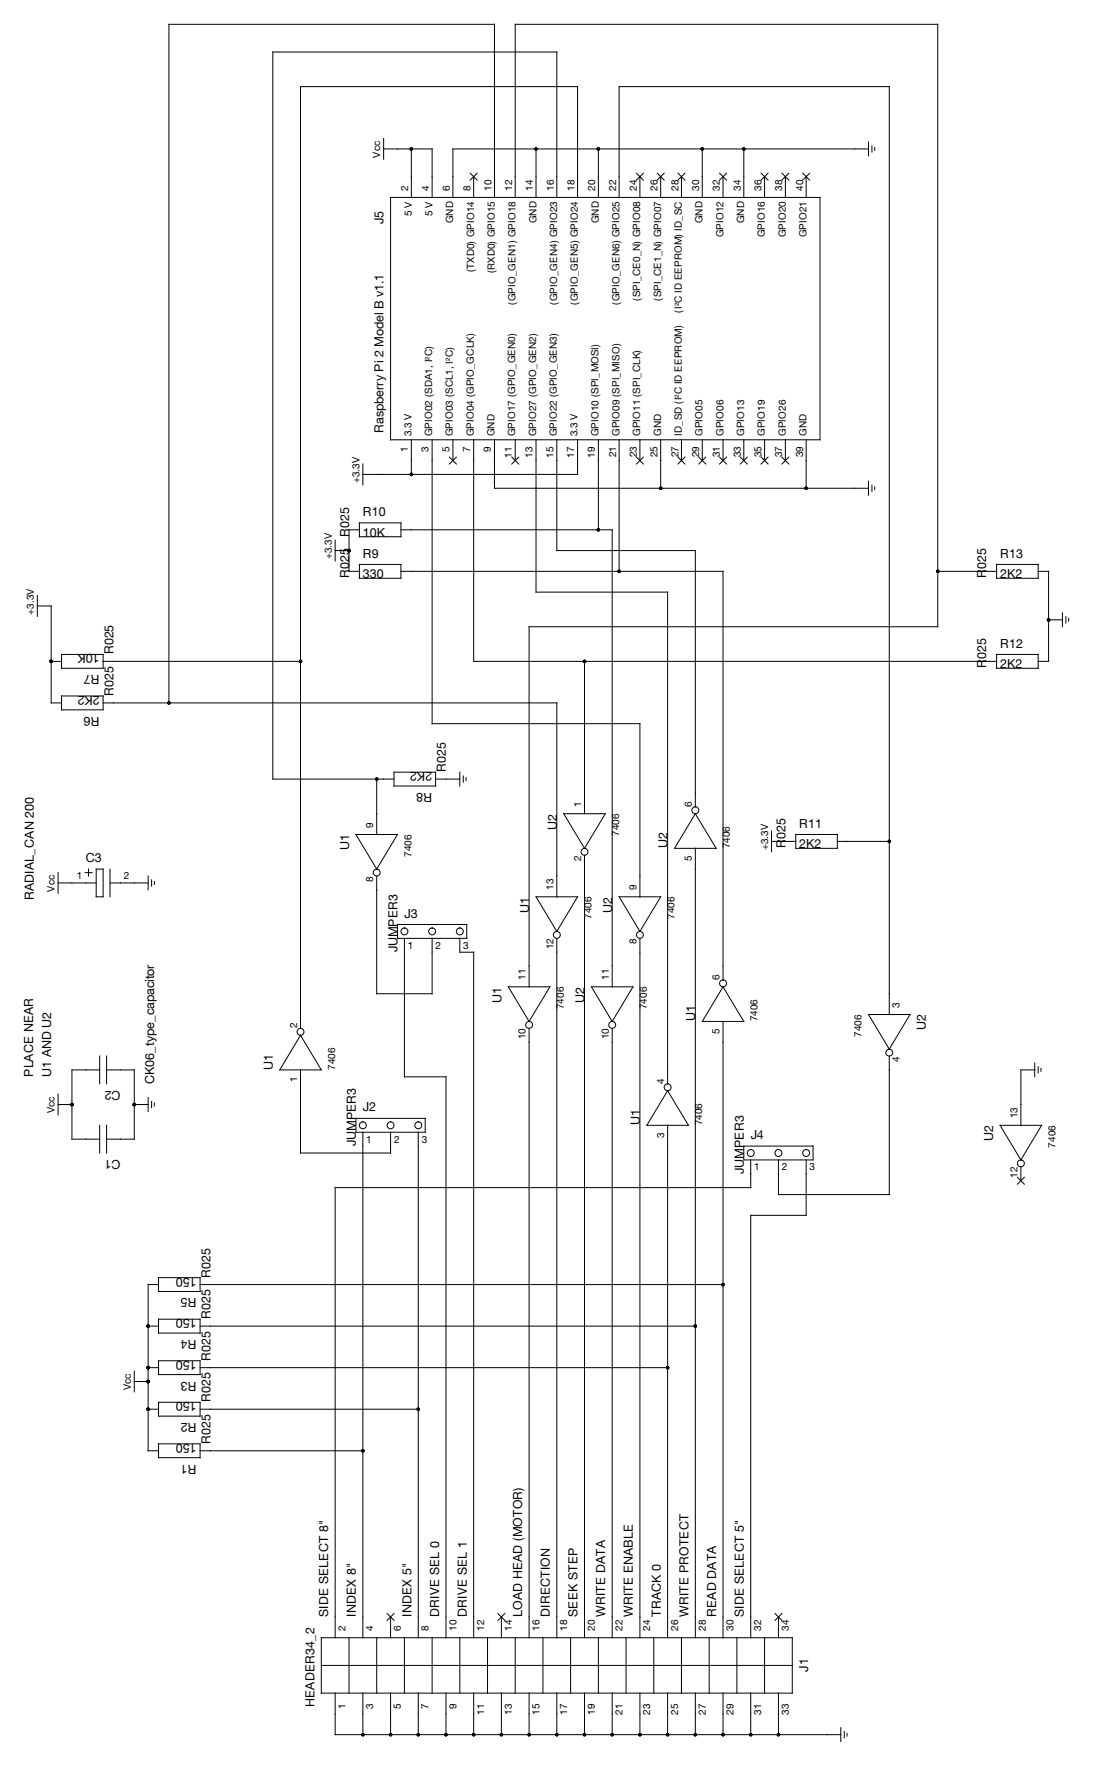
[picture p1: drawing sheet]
<svg xmlns="http://www.w3.org/2000/svg" width="91mm" height="147mm" viewBox="0 0 91 147" stroke-linecap="round" stroke-linejoin="round" font-family="sans-serif">
<g fill="none" stroke="#000" stroke-width=".08">
<path d="M31.9 12.4h4.1v4M31.9 11.5v1.8M32.5 16.4h35.8v20.2h-35.8zM34.3 12.4v4M39.2 14.4l.5 .6M39.4 14.7v1.7M39.7 14.4l-.5 .6M41.2 16.4v-14.4h-27.1v56.5M42.9 16.4v-14.4h35.2v50.2h-34v30M44.6 12.4v4M46.4 16.4v-12.1h-23.7v60.6h10.1M48.1 16.4v-9.2h-23.1v78.5"/>
<path d="M49.8 12.4v4M51.6 16.4v-9.2h22.4v77.3M53 14.4l.6 .6M53.3 14.7v1.7M53.6 14.4l-.6 .6M54.7 14.4l.6 .6M55 14.7v1.7M55.3 14.4l-.6 .6M56.5 14.4l.5 .6M56.7 14.7v1.7M57 14.4l-.5 .6M58.5 12.4v4"/>
<path d="M59.9 14.4l.6 .6M60.2 14.7v1.7M60.5 14.4l-.6 .6M61.9 12.4v4M63.4 14.4l.6 .6M63.7 14.7v1.7M64 14.4l-.6 .6M65.1 14.4l.6 .6M65.4 14.7v1.7M65.7 14.4l-.6 .6M66.8 14.4l.6 .6M67.1 14.7v1.7"/>
<path d="M67.4 14.4l-.6 .6M72.3 12.4h-34.6v4M72.3 11.8v1.2M72.6 12.1v.6M72.8 12.3v.2M30.2 38.6v1.8M34.3 36.6v2.9M36 36.6v23.7h17.3v14.4M37.4 38.1l.6 .5M37.7 36.6v1.8M38 38.1l-.6 .5M39.4 36.6v18.5h43.6"/>
<path d="M41.2 36.6v4.1h31.1M42.6 38.1l.6 .5M42.9 36.6v1.8M43.2 38.1l-.6 .5M44.6 36.6v12.7h11v41M46.4 36.6v9.3h11.5v21.3M48.1 36.6v2.9h-17.9M49.8 36.6v7.5M51.6 36.6v11M53 38.1l.6 .5M53.3 36.6v1.8M53.6 38.1l-.6 .5"/>
<path d="M55 36.6v4.1M56.5 38.1l.5 .5M56.7 36.6v1.8M57 38.1l-.5 .5M58.2 38.1l.6 .5M58.5 36.6v1.8M58.8 38.1l-.6 .5M59.9 38.1l.6 .5M60.2 36.6v1.8M60.5 38.1l-.6 .5M61.6 38.1l.6 .5M61.9 36.6v1.8"/>
<path d="M62.2 38.1l-.6 .5M63.4 38.1l.6 .5M63.7 36.6v1.8M64 38.1l-.6 .5M65.1 38.1l.6 .5M65.4 36.6v1.8M65.7 38.1l-.6 .5M67.1 36.6v4.1M3.1 50.5h1.2v8h.8M3.1 49.6v1.7M4.3 55.1h.8M5.1 54.5h3.5v1.2h-3.5z"/>
<path d="M5.1 58h3.5v1.1h-3.5zM8.6 58.5h37.8v16.2M8.6 55.1h16.4M27.9 45v1.7M27.9 45.9h1.2M29.9 44.1h-.8v3.5h.8M29.9 47h3.5v1.2h-3.5zM29.9 43.6h3.5v1.1h-3.5zM33.4 47.6h26.8v34M33.4 44.1h17.6v38.1M48.7 55.1v12.7M72.3 40.1v1.1"/>
<path d="M72.6 40.4v.5M72.8 40.6v.2M78.1 47.6h4.9M83 47h3.4v1.2h-3.4zM83 54.5h3.4v1.2h-3.4zM86.4 47.6h.9v7.5h-.9M87.3 51.6h1.2M88.5 51v1.2M88.8 51.4v.5M89 51.5v.2M4.8 73.5h3.2M4.8 72.7v1.7"/>
<path d="M7.1 72.7h.6M7.4 72.4v.6M8 72.4h.6v2.3h-.6zM9.2 73.5h3.1M9.2 72.4v2.3M12.3 73v1.1M12.6 73.3v.5M12.9 73.4v.3M29.6 69.5h3.5l-1.7 2.9zM31.4 73v9.8h4.6v-4.6M31.4 64.9v4.6M32.8 64.3h3.5v1.2h-3.5z"/>
<path d="M33.1 77h5.8v1.2h-5.8zM33.7 78.2v11.5h3.4v46.7M36.3 64.9h2M38.3 78.2v1.1h1.1v57.1M38.3 64.3v1.2M38.6 64.6v.5M38.8 64.8v.2M44.6 74.7h3.5l-1.7 2.9zM46.4 78.2v58.2M46.9 67.8h3.5l-1.7 2.9zM48.7 71.2v65.2M51.6 74.7h3.4l-1.7 2.9z"/>
<path d="M53.3 78.2v58.2M57.9 70.7v65.7M57.9 67.8l1.7 2.9h-3.4zM64.2 70.1h2.1M64.2 69.2v1.7M66.3 69.5h3.4v1.2h-3.4zM69.7 70.1h4.3M4.8 92h1.2M4.8 91.1v1.8M8.3 89.1h-2.3v5.8h2.3M8.3 88v2.3M8.3 93.7v2.3"/>
<path d="M8.9 89.1h2.3v5.8h-2.3M8.9 88v2.3M8.9 93.7v2.3M11.2 92h1.1M12.3 91.4v1.2M12.6 91.7v.6M12.9 91.9v.2M25 86.2l1.8 2.9h-3.5zM25 89.1v6.9h7.5v-1.7M29.6 93.1h5.8v1.2h-5.8zM30.2 94.3v42.1M34.8 94.3v42.1"/>
<path d="M42.3 82.2h3.5l-1.7 2.9zM44.1 85.7v50.7M49.2 82.2h3.5l-1.7 2.9zM51 85.7v50.7M55.6 90.8l1.7 2.9h-3.4zM55.6 93.7v42.7M60.2 82.2l1.7 2.9h-3.4zM60.2 85.1v51.3M61.9 95.5h5.8v1.1h-5.8zM62.5 96.6v2.3h-34.6v37.5M67.1 96.6v4.6h-4.6v35.2M72.3 84.5h3.5l-1.8 2.9z"/>
<path d="M74 88v11.5h-9.2v-2.9M83.3 93.7h3.4l-1.7 2.9zM84.7 98.1l.6 .5M85 97.2v1.1M85.3 98.1l-.6 .5M86.2 89.1h-1.2v4.6M86.2 88.5v1.2M86.4 88.9v.5M86.7 89v.2M11.2 114.2v1.7M11.2 115.1h1.1M12.3 117.4h.9"/>
<path d="M12.3 113.9h.9M12.3 110.4h.9M13.2 107h-.9v13.8h.9M13.2 106.4h3.5v1.2h-3.5zM13.2 109.9h3.5v1.1h-3.5zM13.2 113.3h3.5v1.2h-3.5zM13.2 116.8h3.5v1.1h-3.5zM16.7 117.4h18.1M16.7 113.9h38.9M16.7 110.4h41.2M16.7 107h43.5M13.2 120.3h3.5v1.1h-3.5z"/>
<path d="M16.7 120.8h13.5M26.8 136.4h39.2v4.6h-39.2zM26.8 138.7h39.2M29.1 136.4v4.6M31.4 136.4v4.6M32.2 134.4l.6 .6M32.5 134.7v1.7M32.8 134.4l-.6 .6M33.7 136.4v4.6M36 136.4v4.6M38.3 136.4v4.6M40.6 136.4v4.6"/>
<path d="M41.5 134.4l.5 .6M41.7 134.7v1.7M42 134.4l-.5 .6M42.9 136.4v4.6M45.2 136.4v4.6M47.5 136.4v4.6M49.8 136.4v4.6M52.1 136.4v4.6M54.4 136.4v4.6M56.7 136.4v4.6M59.1 136.4v4.6M61.4 136.4v4.6"/>
<path d="M63.7 136.4v4.6M64.5 134.4l.6 .6M64.8 134.7v1.7M65.1 134.4l-.6 .6M27.9 141v3.5h42.1M30.2 141v3.5M32.5 141v3.5M34.8 141v3.5M37.1 141v3.5M39.4 141v3.5M41.7 141v3.5M44.1 141v3.5"/>
<path d="M46.4 141v3.5M48.7 141v3.5M51 141v3.5M53.3 141v3.5M55.6 141v3.5M57.9 141v3.5M60.2 141v3.5M62.5 141v3.5M64.8 141v3.5M70 143.9v1.2M70.3 144.2v.5M70.5 144.4v.2"/>
<circle cx="31.4" cy="72.7" r=".29"/>
<circle cx="33.7" cy="77.6" r=".29"/>
<circle cx="36" cy="77.6" r=".29"/>
<circle cx="38.3" cy="77.6" r=".29"/>
<circle cx="46.4" cy="77.9" r=".29"/>
<circle cx="48.7" cy="70.9" r=".29"/>
<circle cx="53.3" cy="77.9" r=".29"/>
<circle cx="57.9" cy="67.5" r=".29"/>
<circle cx="25" cy="85.9" r=".29"/>
<circle cx="30.2" cy="93.7" r=".29"/>
<circle cx="32.5" cy="93.7" r=".29"/>
<circle cx="34.8" cy="93.7" r=".29"/>
<circle cx="44.1" cy="85.4" r=".29"/>
<circle cx="51" cy="85.4" r=".29"/>
<circle cx="55.6" cy="90.6" r=".29"/>
<circle cx="60.2" cy="81.9" r=".29"/>
<circle cx="62.5" cy="96" r=".29"/>
<circle cx="64.8" cy="96" r=".29"/>
<circle cx="67.1" cy="96" r=".29"/>
<circle cx="74" cy="87.7" r=".29"/>
<circle cx="85" cy="96.9" r=".29"/>
</g>
<g fill="#000">
<circle cx="34.3" cy="12.4" r=".14"/>
<circle cx="44.6" cy="12.4" r=".14"/>
<circle cx="49.8" cy="12.4" r=".14"/>
<circle cx="58.5" cy="12.4" r=".14"/>
<circle cx="61.9" cy="12.4" r=".14"/>
<circle cx="34.3" cy="39.5" r=".14"/>
<circle cx="4.3" cy="55.1" r=".14"/>
<circle cx="14.1" cy="58.5" r=".14"/>
<circle cx="25" cy="55.1" r=".14"/>
<circle cx="29.1" cy="45.9" r=".14"/>
<circle cx="48.7" cy="55.1" r=".14"/>
<circle cx="49.8" cy="44.1" r=".14"/>
<circle cx="51.6" cy="47.6" r=".14"/>
<circle cx="55" cy="40.7" r=".14"/>
<circle cx="67.1" cy="40.7" r=".14"/>
<circle cx="78.1" cy="47.6" r=".14"/>
<circle cx="87.3" cy="51.6" r=".14"/>
<circle cx="31.4" cy="64.9" r=".14"/>
<circle cx="74" cy="70.1" r=".14"/>
<circle cx="6" cy="92" r=".14"/>
<circle cx="11.2" cy="92" r=".14"/>
<circle cx="12.3" cy="113.9" r=".14"/>
<circle cx="12.3" cy="110.5" r=".14"/>
<circle cx="12.3" cy="117.4" r=".14"/>
<circle cx="12.3" cy="115.1" r=".14"/>
<circle cx="34.8" cy="117.4" r=".14"/>
<circle cx="55.6" cy="113.9" r=".14"/>
<circle cx="57.9" cy="110.5" r=".14"/>
<circle cx="60.2" cy="107" r=".14"/>
<circle cx="30.2" cy="120.8" r=".14"/>
<circle cx="30.2" cy="144.5" r=".14"/>
<circle cx="32.5" cy="144.5" r=".14"/>
<circle cx="34.8" cy="144.5" r=".14"/>
<circle cx="37.1" cy="144.5" r=".14"/>
<circle cx="39.4" cy="144.5" r=".14"/>
<circle cx="41.7" cy="144.5" r=".14"/>
<circle cx="44.1" cy="144.5" r=".14"/>
<circle cx="46.4" cy="144.5" r=".14"/>
<circle cx="48.7" cy="144.5" r=".14"/>
<circle cx="51" cy="144.5" r=".14"/>
<circle cx="53.3" cy="144.5" r=".14"/>
<circle cx="55.6" cy="144.5" r=".14"/>
<circle cx="57.9" cy="144.5" r=".14"/>
<circle cx="60.2" cy="144.5" r=".14"/>
<circle cx="62.5" cy="144.5" r=".14"/>
<circle cx="64.8" cy="144.5" r=".14"/>
</g>
<g font-size="1">
<text x="31.9" y="18.7" transform="rotate(-90 31.9 18.7)">J5</text>
<text x="31.9" y="36.1" transform="rotate(-90 31.9 36.1)">Raspberry Pi 2 Model B v1.1</text>
<text x="29.1" y="44.7" transform="rotate(-90 29.1 44.7)">R025</text>
<text x="30.2" y="46.4">R9</text>
<text x="30.2" y="43">R10</text>
<text x="30.2" y="44.7">10K</text>
<text x="83.3" y="46.4">R13</text>
<text x="29.1" y="48.2" transform="rotate(-90 29.1 48.2)">R025</text>
<text x="30.2" y="48.2">330</text>
<text x="82.1" y="48.2" transform="rotate(-90 82.1 48.2)">R025</text>
<text x="83.3" y="48.2">2K2</text>
<text x="83.3" y="53.9">R12</text>
<text x="8.3" y="59.7" transform="rotate(-180 8.3 59.7)">R6</text>
<text x="8.3" y="58" transform="rotate(-180 8.3 58)">2K2</text>
<text x="8.3" y="56.2" transform="rotate(-180 8.3 56.2)">R7</text>
<text x="8.3" y="54.5" transform="rotate(-180 8.3 54.5)">10K</text>
<text x="9.5" y="58" transform="rotate(-90 9.5 58)">R025</text>
<text x="9.5" y="54.5" transform="rotate(-90 9.5 54.5)">R025</text>
<text x="82.1" y="55.7" transform="rotate(-90 82.1 55.7)">R025</text>
<text x="83.3" y="55.7">2K2</text>
<text x="36" y="64.3" transform="rotate(-180 36 64.3)">2K2</text>
<text x="37.1" y="64.3" transform="rotate(-90 37.1 64.3)">R025</text>
<text x="7.1" y="71.8">C3</text>
<text x="29.1" y="70.8" transform="rotate(-90 29.1 70.8)">U1</text>
<text x="36" y="66" transform="rotate(-180 36 66)">R8</text>
<text x="46.4" y="69.1" transform="rotate(-90 46.4 69.1)">U2</text>
<text x="55.6" y="70.7" transform="rotate(-90 55.6 70.7)">U2</text>
<text x="65.4" y="70.7" transform="rotate(-90 65.4 70.7)">R025</text>
<text x="66.5" y="68.9">R11</text>
<text x="66.5" y="70.7">2K2</text>
<text x="2.8" y="75" transform="rotate(-90 2.8 75)">RADIAL_CAN 200</text>
<text x="33.7" y="76.4">J3</text>
<text x="44.1" y="76" transform="rotate(-90 44.1 76)">U1</text>
<text x="51" y="76" transform="rotate(-90 51 76)">U2</text>
<text x="33.1" y="79.3" transform="rotate(-90 33.1 79.3)">JUMPER3</text>
<text x="41.7" y="83.5" transform="rotate(-90 41.7 83.5)">U1</text>
<text x="48.7" y="83.5" transform="rotate(-90 48.7 83.5)">U2</text>
<text x="2.8" y="89.7" transform="rotate(-90 2.8 89.7)">PLACE NEAR</text>
<text x="4.3" y="89.7" transform="rotate(-90 4.3 89.7)">U1 AND U2</text>
<text x="22.7" y="89.1" transform="rotate(-90 22.7 89.1)">U1</text>
<text x="57.9" y="85.1" transform="rotate(-90 57.9 85.1)">U1</text>
<text x="77.1" y="85.8" transform="rotate(-90 77.1 85.8)">U2</text>
<text x="10" y="90.8" transform="rotate(-180 10 90.8)">C2</text>
<text x="12.8" y="90.3" transform="rotate(-90 12.8 90.3)">CK06_type_capacitor</text>
<text x="29.6" y="95.5" transform="rotate(-90 29.6 95.5)">JUMPER3</text>
<text x="30.2" y="92.6">J2</text>
<text x="53.3" y="93.7" transform="rotate(-90 53.3 93.7)">U1</text>
<text x="62.5" y="94.9">J4</text>
<text x="82.7" y="95.1" transform="rotate(-90 82.7 95.1)">U2</text>
<text x="10" y="96.6" transform="rotate(-180 10 96.6)">C1</text>
<text x="61.9" y="97.8" transform="rotate(-90 61.9 97.8)">JUMPER3</text>
<text x="16.4" y="106.4" transform="rotate(-180 16.4 106.4)">150</text>
<text x="17.5" y="106.4" transform="rotate(-90 17.5 106.4)">R025</text>
<text x="16.4" y="113.3" transform="rotate(-180 16.4 113.3)">150</text>
<text x="16.4" y="111.6" transform="rotate(-180 16.4 111.6)">R4</text>
<text x="16.4" y="109.9" transform="rotate(-180 16.4 109.9)">150</text>
<text x="16.4" y="108.1" transform="rotate(-180 16.4 108.1)">R5</text>
<text x="17.5" y="113.3" transform="rotate(-90 17.5 113.3)">R025</text>
<text x="17.5" y="109.9" transform="rotate(-90 17.5 109.9)">R025</text>
<text x="16.4" y="118.5" transform="rotate(-180 16.4 118.5)">R2</text>
<text x="16.4" y="116.8" transform="rotate(-180 16.4 116.8)">150</text>
<text x="16.4" y="115.1" transform="rotate(-180 16.4 115.1)">R3</text>
<text x="17.5" y="116.8" transform="rotate(-90 17.5 116.8)">R025</text>
<text x="16.4" y="122" transform="rotate(-180 16.4 122)">R1</text>
<text x="16.4" y="120.3" transform="rotate(-180 16.4 120.3)">150</text>
<text x="17.5" y="120.3" transform="rotate(-90 17.5 120.3)">R025</text>
<text x="27.3" y="134.7" transform="rotate(-90 27.3 134.7)">SIDE SELECT 8&quot;</text>
<text x="29.6" y="134.7" transform="rotate(-90 29.6 134.7)">INDEX 8&quot;</text>
<text x="34.3" y="134.7" transform="rotate(-90 34.3 134.7)">INDEX 5&quot;</text>
<text x="36.6" y="134.7" transform="rotate(-90 36.6 134.7)">DRIVE SEL 0</text>
<text x="38.9" y="134.7" transform="rotate(-90 38.9 134.7)">DRIVE SEL 1</text>
<text x="43.5" y="134.7" transform="rotate(-90 43.5 134.7)">LOAD HEAD (MOTOR)</text>
<text x="45.8" y="134.7" transform="rotate(-90 45.8 134.7)">DIRECTION</text>
<text x="48.1" y="134.7" transform="rotate(-90 48.1 134.7)">SEEK STEP</text>
<text x="50.4" y="134.7" transform="rotate(-90 50.4 134.7)">WRITE DATA</text>
<text x="52.7" y="134.7" transform="rotate(-90 52.7 134.7)">WRITE ENABLE</text>
<text x="55" y="134.7" transform="rotate(-90 55 134.7)">TRACK 0</text>
<text x="57.3" y="134.7" transform="rotate(-90 57.3 134.7)">WRITE PROTECT</text>
<text x="59.6" y="134.7" transform="rotate(-90 59.6 134.7)">READ DATA</text>
<text x="61.9" y="134.7" transform="rotate(-90 61.9 134.7)">SIDE SELECT 5&quot;</text>
<text x="26.2" y="142.2" transform="rotate(-90 26.2 142.2)">HEADER34_2</text>
<text x="67.3" y="139.2" transform="rotate(-90 67.3 139.2)">J1</text>
</g>
<g font-size=".8">
<text x="31.7" y="13.1" transform="rotate(-90 31.7 13.1)">Vcc</text>
<text x="34" y="15.9" transform="rotate(-90 34 15.9)">2</text>
<text x="35.7" y="15.9" transform="rotate(-90 35.7 15.9)">4</text>
<text x="37.5" y="15.9" transform="rotate(-90 37.5 15.9)">6</text>
<text x="39.2" y="15.9" transform="rotate(-90 39.2 15.9)">8</text>
<text x="40.9" y="15.9" transform="rotate(-90 40.9 15.9)">10</text>
<text x="42.6" y="15.9" transform="rotate(-90 42.6 15.9)">12</text>
<text x="44.4" y="15.9" transform="rotate(-90 44.4 15.9)">14</text>
<text x="46.1" y="15.9" transform="rotate(-90 46.1 15.9)">16</text>
<text x="47.8" y="15.9" transform="rotate(-90 47.8 15.9)">18</text>
<text x="49.6" y="15.9" transform="rotate(-90 49.6 15.9)">20</text>
<text x="51.3" y="15.9" transform="rotate(-90 51.3 15.9)">22</text>
<text x="53" y="15.9" transform="rotate(-90 53 15.9)">24</text>
<text x="54.8" y="15.9" transform="rotate(-90 54.8 15.9)">26</text>
<text x="56.5" y="15.9" transform="rotate(-90 56.5 15.9)">28</text>
<text x="58.2" y="15.9" transform="rotate(-90 58.2 15.9)">30</text>
<text x="59.9" y="15.9" transform="rotate(-90 59.9 15.9)">32</text>
<text x="61.7" y="15.9" transform="rotate(-90 61.7 15.9)">34</text>
<text x="63.4" y="15.9" transform="rotate(-90 63.4 15.9)">36</text>
<text x="65.1" y="15.9" transform="rotate(-90 65.1 15.9)">38</text>
<text x="66.9" y="15.9" transform="rotate(-90 66.9 15.9)">40</text>
<text x="34.3" y="18" transform="rotate(-90 34.3 18)">5 V</text>
<text x="36" y="18" transform="rotate(-90 36 18)">5 V</text>
<text x="37.7" y="18.6" transform="rotate(-90 37.7 18.6)">GND</text>
<text x="39.5" y="22.7" transform="rotate(-90 39.5 22.7)">(TXD0) GPIO14</text>
<text x="41.2" y="22.8" transform="rotate(-90 41.2 22.8)">(RXD0) GPIO15</text>
<text x="44.7" y="18.6" transform="rotate(-90 44.7 18.6)">GND</text>
<text x="49.9" y="18.6" transform="rotate(-90 49.9 18.6)">GND</text>
<text x="58.5" y="18.6" transform="rotate(-90 58.5 18.6)">GND</text>
<text x="60.2" y="19.8" transform="rotate(-90 60.2 19.8)">GPIO12</text>
<text x="62" y="18.6" transform="rotate(-90 62 18.6)">GND</text>
<text x="63.7" y="19.8" transform="rotate(-90 63.7 19.8)">GPIO16</text>
<text x="65.4" y="19.8" transform="rotate(-90 65.4 19.8)">GPIO20</text>
<text x="67.2" y="19.8" transform="rotate(-90 67.2 19.8)">GPIO21</text>
<text x="42.9" y="25.4" transform="rotate(-90 42.9 25.4)">(GPIO_GEN1) GPIO18</text>
<text x="46.4" y="25.4" transform="rotate(-90 46.4 25.4)">(GPIO_GEN4) GPIO23</text>
<text x="48.1" y="25.4" transform="rotate(-90 48.1 25.4)">(GPIO_GEN5) GPIO24</text>
<text x="51.6" y="25.4" transform="rotate(-90 51.6 25.4)">(GPIO_GEN6) GPIO25</text>
<text x="53.3" y="25" transform="rotate(-90 53.3 25)">(SPI_CE0_N) GPIO08</text>
<text x="55" y="25" transform="rotate(-90 55 25)">(SPI_CE1_N) GPIO07</text>
<text x="56.8" y="26" transform="rotate(-90 56.8 26)">(I²C ID EEPROM) ID_SC</text>
<text x="29.9" y="40.2" transform="rotate(-90 29.9 40.2)">+3.3V</text>
<text x="34" y="37.7" transform="rotate(-90 34 37.7)">1</text>
<text x="34.3" y="36.3" transform="rotate(-90 34.3 36.3)">3.3 V</text>
<text x="35.7" y="37.7" transform="rotate(-90 35.7 37.7)">3</text>
<text x="36" y="36.3" transform="rotate(-90 36 36.3)">GPIO02 (SDA1, I²C)</text>
<text x="37.4" y="37.7" transform="rotate(-90 37.4 37.7)">5</text>
<text x="37.7" y="36.3" transform="rotate(-90 37.7 36.3)">GPIO03 (SCL1, I²C)</text>
<text x="39.2" y="37.7" transform="rotate(-90 39.2 37.7)">7</text>
<text x="39.4" y="36.3" transform="rotate(-90 39.4 36.3)">GPIO04 (GPIO_GCLK)</text>
<text x="40.9" y="37.7" transform="rotate(-90 40.9 37.7)">9</text>
<text x="41.2" y="36.3" transform="rotate(-90 41.2 36.3)">GND</text>
<text x="42.6" y="38.1" transform="rotate(-90 42.6 38.1)">11</text>
<text x="42.9" y="36.3" transform="rotate(-90 42.9 36.3)">GPIO17 (GPIO_GEN0)</text>
<text x="44.3" y="38.1" transform="rotate(-90 44.3 38.1)">13</text>
<text x="44.6" y="36.3" transform="rotate(-90 44.6 36.3)">GPIO27 (GPIO_GEN2)</text>
<text x="46.1" y="38.1" transform="rotate(-90 46.1 38.1)">15</text>
<text x="46.4" y="36.3" transform="rotate(-90 46.4 36.3)">GPIO22 (GPIO_GEN3)</text>
<text x="47.8" y="38.1" transform="rotate(-90 47.8 38.1)">17</text>
<text x="48.1" y="36.3" transform="rotate(-90 48.1 36.3)">3.3 V</text>
<text x="49.5" y="38.1" transform="rotate(-90 49.5 38.1)">19</text>
<text x="49.8" y="36.3" transform="rotate(-90 49.8 36.3)">GPIO10 (SPI_MOSI)</text>
<text x="51.3" y="38.1" transform="rotate(-90 51.3 38.1)">21</text>
<text x="51.6" y="36.3" transform="rotate(-90 51.6 36.3)">GPIO09 (SPI_MISO)</text>
<text x="53" y="38.1" transform="rotate(-90 53 38.1)">23</text>
<text x="53.3" y="36.3" transform="rotate(-90 53.3 36.3)">GPIO11 (SPI_CLK)</text>
<text x="54.8" y="38.1" transform="rotate(-90 54.8 38.1)">25</text>
<text x="55" y="36.3" transform="rotate(-90 55 36.3)">GND</text>
<text x="56.5" y="38.1" transform="rotate(-90 56.5 38.1)">27</text>
<text x="56.8" y="36.3" transform="rotate(-90 56.8 36.3)">ID_SD (I²C ID EEPROM)</text>
<text x="58.2" y="38.1" transform="rotate(-90 58.2 38.1)">29</text>
<text x="58.5" y="36.3" transform="rotate(-90 58.5 36.3)">GPIO05</text>
<text x="59.9" y="38.1" transform="rotate(-90 59.9 38.1)">31</text>
<text x="60.2" y="36.3" transform="rotate(-90 60.2 36.3)">GPIO06</text>
<text x="61.7" y="38.1" transform="rotate(-90 61.7 38.1)">33</text>
<text x="62" y="36.3" transform="rotate(-90 62 36.3)">GPIO13</text>
<text x="63.4" y="38.1" transform="rotate(-90 63.4 38.1)">35</text>
<text x="63.7" y="36.3" transform="rotate(-90 63.7 36.3)">GPIO19</text>
<text x="65.1" y="38.1" transform="rotate(-90 65.1 38.1)">37</text>
<text x="65.4" y="36.3" transform="rotate(-90 65.4 36.3)">GPIO26</text>
<text x="66.9" y="38.1" transform="rotate(-90 66.9 38.1)">39</text>
<text x="67.2" y="36.3" transform="rotate(-90 67.2 36.3)">GND</text>
<text x="27.6" y="46.6" transform="rotate(-90 27.6 46.6)">+3.3V</text>
<text x="2.8" y="51.2" transform="rotate(-90 2.8 51.2)">+3.3V</text>
<text x="31.1" y="68.9" transform="rotate(-90 31.1 68.9)">9</text>
<text x="34.3" y="71.4" transform="rotate(-90 34.3 71.4)">7406</text>
<text x="48.4" y="71.7" transform="rotate(-90 48.4 71.7)">2</text>
<text x="48.4" y="67.2" transform="rotate(-90 48.4 67.2)">1</text>
<text x="51.6" y="69.6" transform="rotate(-90 51.6 69.6)">7406</text>
<text x="57.6" y="71.7" transform="rotate(-90 57.6 71.7)">5</text>
<text x="57.6" y="67.2" transform="rotate(-90 57.6 67.2)">6</text>
<text x="60.8" y="70.7" transform="rotate(-90 60.8 70.7)">7406</text>
<text x="64" y="70.8" transform="rotate(-90 64 70.8)">+3.3V</text>
<text x="4.5" y="74.3" transform="rotate(-90 4.5 74.3)">Vcc</text>
<text x="6.4" y="73.3">1</text>
<text x="10.3" y="73.3">2</text>
<text x="31.1" y="73.4" transform="rotate(-90 31.1 73.4)">8</text>
<text x="46.1" y="74.1" transform="rotate(-90 46.1 74.1)">13</text>
<text x="49.2" y="76.5" transform="rotate(-90 49.2 76.5)">7406</text>
<text x="53" y="74.1" transform="rotate(-90 53 74.1)">9</text>
<text x="56.2" y="76.5" transform="rotate(-90 56.2 76.5)">7406</text>
<text x="34" y="79">1</text>
<text x="36.3" y="79">2</text>
<text x="38.6" y="79">3</text>
<text x="43.8" y="81.6" transform="rotate(-90 43.8 81.6)">11</text>
<text x="46.1" y="79.1" transform="rotate(-90 46.1 79.1)">12</text>
<text x="50.7" y="81.6" transform="rotate(-90 50.7 81.6)">11</text>
<text x="53" y="78.6" transform="rotate(-90 53 78.6)">8</text>
<text x="59.9" y="81.6" transform="rotate(-90 59.9 81.6)">6</text>
<text x="74.9" y="83.9" transform="rotate(-90 74.9 83.9)">3</text>
<text x="24.7" y="85.7" transform="rotate(-90 24.7 85.7)">2</text>
<text x="27.9" y="89.1" transform="rotate(-90 27.9 89.1)">7406</text>
<text x="43.8" y="86.6" transform="rotate(-90 43.8 86.6)">10</text>
<text x="46.9" y="84" transform="rotate(-90 46.9 84)">7406</text>
<text x="50.7" y="86.6" transform="rotate(-90 50.7 86.6)">10</text>
<text x="53.9" y="84" transform="rotate(-90 53.9 84)">7406</text>
<text x="59.9" y="86.1" transform="rotate(-90 59.9 86.1)">5</text>
<text x="63.1" y="85.1" transform="rotate(-90 63.1 85.1)">7406</text>
<text x="71.7" y="86.4" transform="rotate(-90 71.7 86.4)">7406</text>
<text x="74.9" y="88.4" transform="rotate(-90 74.9 88.4)">4</text>
<text x="4.5" y="92.7" transform="rotate(-90 4.5 92.7)">Vcc</text>
<text x="24.7" y="90.2" transform="rotate(-90 24.7 90.2)">1</text>
<text x="30.5" y="95.2">1</text>
<text x="32.8" y="95.2">2</text>
<text x="35.1" y="95.2">3</text>
<text x="55.3" y="94.8" transform="rotate(-90 55.3 94.8)">3</text>
<text x="55.3" y="90.3" transform="rotate(-90 55.3 90.3)">4</text>
<text x="58.5" y="93.7" transform="rotate(-90 58.5 93.7)">7406</text>
<text x="84.7" y="93.1" transform="rotate(-90 84.7 93.1)">13</text>
<text x="87.9" y="95.6" transform="rotate(-90 87.9 95.6)">7406</text>
<text x="62.8" y="97.5">1</text>
<text x="65.1" y="97.5">2</text>
<text x="67.4" y="97.5">3</text>
<text x="84.7" y="98.1" transform="rotate(-90 84.7 98.1)">12</text>
<text x="10.9" y="115.8" transform="rotate(-90 10.9 115.8)">Vcc</text>
<text x="28.8" y="135.8" transform="rotate(-90 28.8 135.8)">2</text>
<text x="31.1" y="135.8" transform="rotate(-90 31.1 135.8)">4</text>
<text x="33.4" y="135.8" transform="rotate(-90 33.4 135.8)">6</text>
<text x="35.7" y="135.8" transform="rotate(-90 35.7 135.8)">8</text>
<text x="38" y="135.8" transform="rotate(-90 38 135.8)">10</text>
<text x="40.3" y="135.8" transform="rotate(-90 40.3 135.8)">12</text>
<text x="42.6" y="135.8" transform="rotate(-90 42.6 135.8)">14</text>
<text x="44.9" y="135.8" transform="rotate(-90 44.9 135.8)">16</text>
<text x="47.2" y="135.8" transform="rotate(-90 47.2 135.8)">18</text>
<text x="49.5" y="135.8" transform="rotate(-90 49.5 135.8)">20</text>
<text x="51.8" y="135.8" transform="rotate(-90 51.8 135.8)">22</text>
<text x="54.1" y="135.8" transform="rotate(-90 54.1 135.8)">24</text>
<text x="56.5" y="135.8" transform="rotate(-90 56.5 135.8)">26</text>
<text x="58.8" y="135.8" transform="rotate(-90 58.8 135.8)">28</text>
<text x="61.1" y="135.8" transform="rotate(-90 61.1 135.8)">30</text>
<text x="63.4" y="135.8" transform="rotate(-90 63.4 135.8)">32</text>
<text x="65.7" y="135.8" transform="rotate(-90 65.7 135.8)">34</text>
<text x="28.8" y="142.3" transform="rotate(-90 28.8 142.3)">1</text>
<text x="31.1" y="142.3" transform="rotate(-90 31.1 142.3)">3</text>
<text x="33.4" y="142.3" transform="rotate(-90 33.4 142.3)">5</text>
<text x="35.7" y="142.3" transform="rotate(-90 35.7 142.3)">7</text>
<text x="38" y="142.3" transform="rotate(-90 38 142.3)">9</text>
<text x="40.3" y="142.8" transform="rotate(-90 40.3 142.8)">11</text>
<text x="42.6" y="142.8" transform="rotate(-90 42.6 142.8)">13</text>
<text x="44.9" y="142.8" transform="rotate(-90 44.9 142.8)">15</text>
<text x="47.2" y="142.8" transform="rotate(-90 47.2 142.8)">17</text>
<text x="49.5" y="142.8" transform="rotate(-90 49.5 142.8)">19</text>
<text x="51.8" y="142.8" transform="rotate(-90 51.8 142.8)">21</text>
<text x="54.1" y="142.8" transform="rotate(-90 54.1 142.8)">23</text>
<text x="56.5" y="142.8" transform="rotate(-90 56.5 142.8)">25</text>
<text x="58.8" y="142.8" transform="rotate(-90 58.8 142.8)">27</text>
<text x="61.1" y="142.8" transform="rotate(-90 61.1 142.8)">29</text>
<text x="63.4" y="142.8" transform="rotate(-90 63.4 142.8)">31</text>
<text x="65.7" y="142.8" transform="rotate(-90 65.7 142.8)">33</text>
</g>
</svg>
